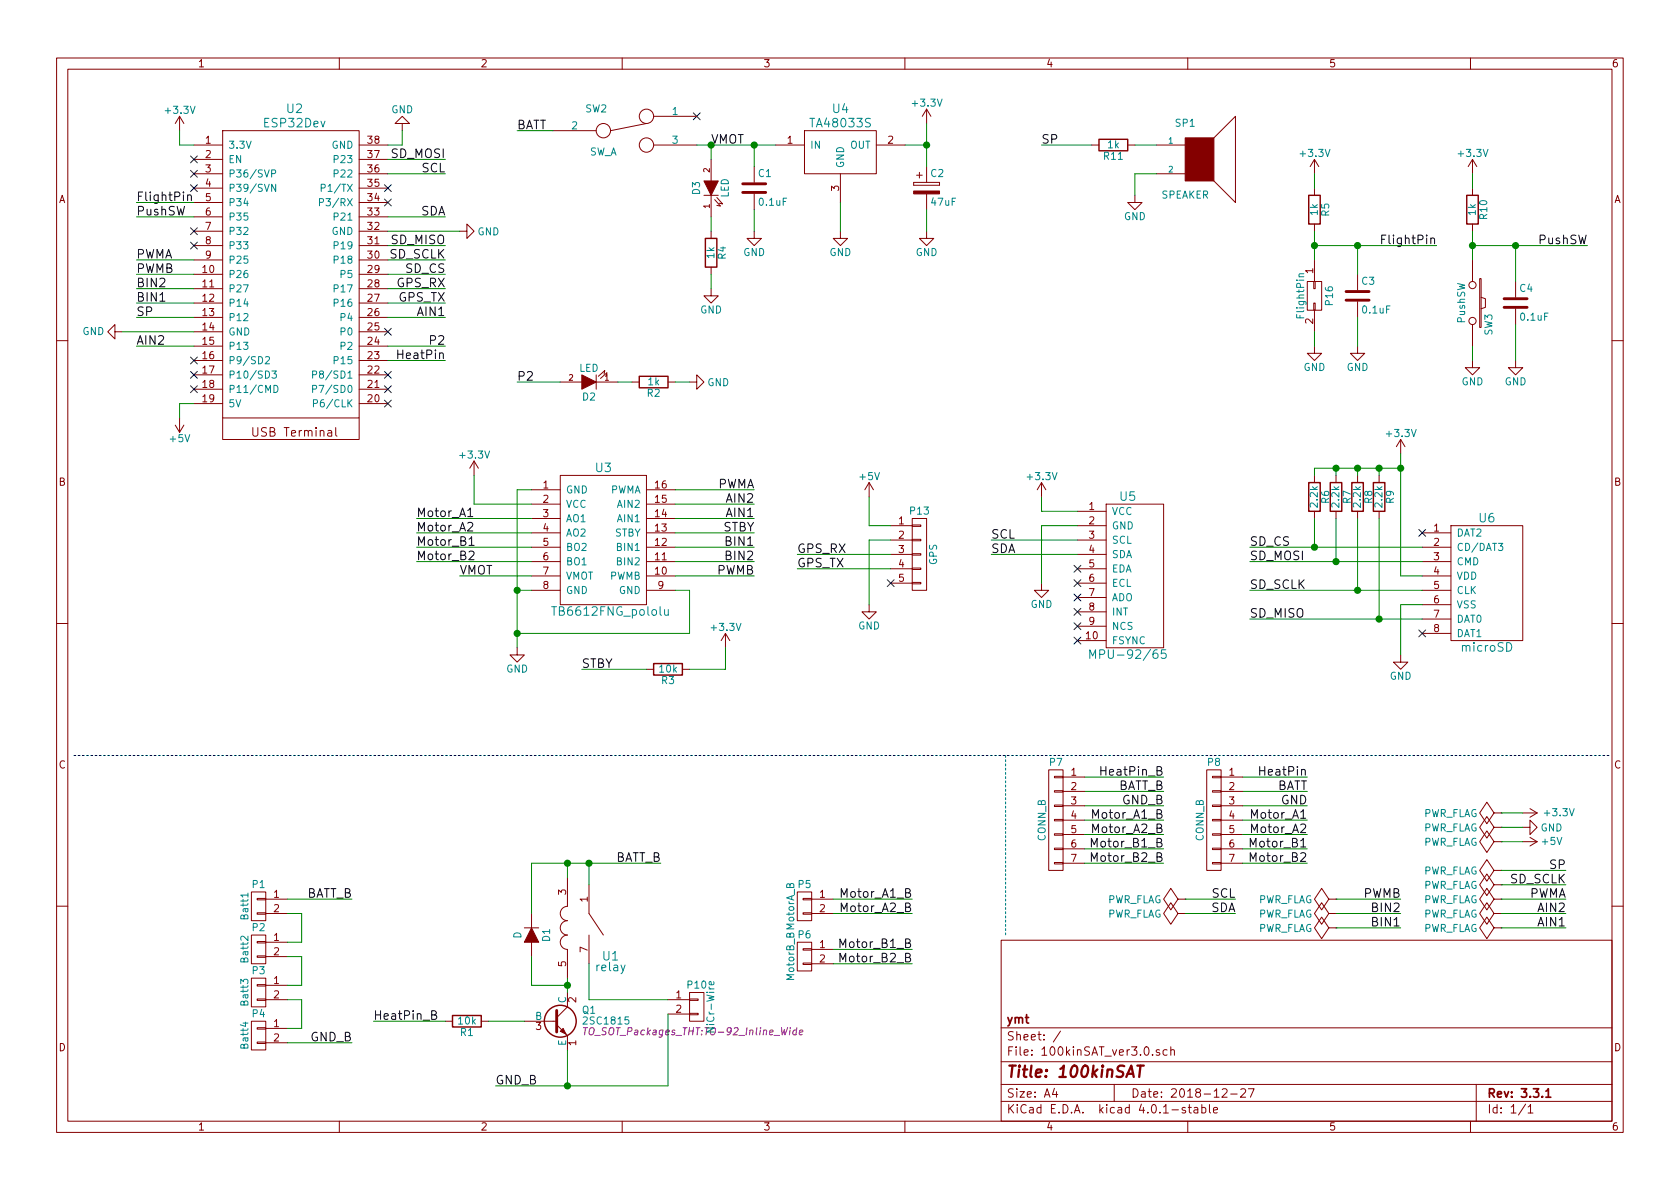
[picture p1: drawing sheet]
<svg xmlns="http://www.w3.org/2000/svg" width="297mm" height="210mm" viewBox="0 0 297 210" stroke-linecap="round" stroke-linejoin="round" font-family="sans-serif">
<g fill="none" stroke="#840000" stroke-width=".18">
<path d="M10 10.3h277v189.9h-277zM12 12.2h273v186.1h-273zM60 10.3v1.9M110 10.3v1.9M160 10.3v1.9M163.8 19.3v2.5M163.8 19.3l-.7 1.3M163.8 19.3l.8 1.3M210 10.3v1.9M260 10.3v1.9M31.7 20.6l-.7 1.2M31.7 20.6v2.5"/>
<path d="M31.7 20.6l.8 1.2M34.3 25.6h5.1M34.3 28.2h5.1M34.3 30.7h5.1M34.3 33.3h5.1M34.3 35.8h5.1M34.3 38.3h5.1M39.4 23.1h24.1v50.8h-24.1zM63.5 25.6h5.1M63.5 28.2h5.1M63.5 30.7h5.1M63.5 33.3h5.1"/>
<path d="M63.5 35.8h5.1M63.5 38.3h5.1M71.1 21.8h1.3l-1.3-1.2-1.3 1.2h1.3v1.3M97.8 23.1h7.6M114.3 21.8l-6.4 1.3M115.6 25.6h7.6M115.6 20.6h7.6M124.5 34.5h2.5M125.7 28.2v3.8M125.7 34.5v3.8M126.4 35.3l1 1.1-.7-.1M126.7 34.9l1.1 1.2-.7-.2"/>
<path d="M133.3 29.5v2.8M133.3 34.3v2.8M137.2 25.6h5M142.2 23.1h12.7v7.6h-12.7zM148.6 30.7v5.1M154.9 30.7h.1M154.9 25.6h5.1M161.5 32.3v.5zM161.5 32.8h4.6zM161.5 32.3h4.6zM162.1 31h1M162.6 30.5v1"/>
<path d="M163.8 29.5v2.8M163.8 34.3v2.8M166.1 32.3v.5zM193 25.6h1.3M199.4 25.6h1.3M200.7 34.5v1.3h1.2l-1.2 1.3-1.3-1.3h1.3M204.5 25.6h5M204.5 30.7h5M214.6 24.4l3.8-3.8v15.2l-3.8-3.8M232.4 28.2l-.8 1.3M232.4 28.2v2.5M232.4 33.3v1.2"/>
<path d="M232.4 39.6v1.3M232.4 28.2l.8 1.3M260.3 28.2l-.7 1.3M260.3 28.2v2.5M260.3 33.3v1.2M260.3 39.6v1.3M260.3 28.2l.8 1.3M20.3 58.7v-1.3l-1.3 1.3 1.3 1.2v-1.2h1.3M34.3 40.9h5.1M34.3 43.4h5.1M34.3 46h5.1M34.3 48.5h5.1"/>
<path d="M34.3 51h5.1M34.3 53.6h5.1M34.3 56.1h5.1M34.3 58.7h5.1M63.5 40.9h5.1M63.5 43.4h5.1M63.5 46h5.1M63.5 48.5h5.1M63.5 51h5.1M63.5 53.6h5.1M63.5 56.1h5.1M63.5 58.7h5.1"/>
<path d="M81.3 40.9h1.2v-1.3l1.3 1.3-1.3 1.3v-1.3M125.7 51v1.3h1.3l-1.3 1.3-1.2-1.3h1.2M125.7 40.9v1.3M125.7 47.2v1.3M133.3 40.9v1.3h1.3l-1.3 1.2-1.2-1.2h1.2M148.6 40.9v1.3h1.3l-1.3 1.2-1.3-1.2h1.3M163.8 40.9v1.3h1.3l-1.3 1.2-1.2-1.2h1.2M231.1 49.8h2.6v5.1h-2.6zM232.3 49.8h.2v1.2h-.2zM232.3 53.6h.2v1.3h-.2zM232.4 46v3.8M232.4 54.9v3.8"/>
<path d="M240 48.5v2.8M240 53.3v2.8M260.3 46v3.8M260.3 57.4v3.8M261.6 49.3h.3v8.6h-.3zM261.9 52.6l.7 .2v1.6l-.7 .2M268 49.8v2.8M268 54.6v2.8M10 60.2h2M31 75.2l.7 1.2M31.7 73.9v2.5M32.5 75.2l-.8 1.2"/>
<path d="M34.3 71.4h5.1M34.3 68.8h5.1M34.3 66.3h5.1M34.3 63.7h5.1M34.3 61.2h5.1M39.4 73.9v3.8h24.1v-3.8M59.4 75.6v1.3l.2 .2M63.5 71.4h5.1M63.5 68.8h5.1M63.5 66.3h5.1M63.5 63.7h5.1M63.5 61.2h5.1"/>
<path d="M99.1 67.6h3.8M105.4 66.3v2.5M105.4 67.6h3.8M106.8 66.2l.1-.7-1.1 1M107.2 66.5l.1-.6-1.1 1M111.8 67.6h1.2M118.1 67.6h1.3M121.9 67.6h1.3v-1.3l1.3 1.3-1.3 1.2v-1.2M232.4 61.2v1.3h1.3l-1.3 1.2-1.3-1.2h1.3M240 61.2v1.3h1.3l-1.3 1.2-1.2-1.2h1.2M247.6 77.7l-.7 1.3M247.6 77.7v2.6"/>
<path d="M247.6 77.7l.8 1.3M260.3 63.7v1.3h1.3l-1.3 1.3-1.2-1.3h1.2M268 63.7v1.3h1.2l-1.2 1.3-1.3-1.3h1.3M285 60.2h2M83.8 81.5l-.7 1.3M83.8 81.5v2.6M83.8 81.5l.8 1.3M94 94.2h5.1M94 96.8h5.1M94 99.3h5.1M94 86.6h5.1M94 89.1h5.1"/>
<path d="M94 91.7h5.1M99.1 84.1h15.2v22.8h-15.2zM114.3 94.2h5.1M114.3 96.8h5.1M114.3 99.3h5.1M114.3 86.6h5.1M114.3 89.1h5.1M114.3 91.7h5.1M153.7 85.3l-.8 1.3M153.7 85.3v2.6M153.7 85.3l.7 1.3M157.5 93h3.8"/>
<path d="M157.5 95.5h3.8M157.5 98h3.8M161.3 97.9h1.5v.3h-1.5zM161.3 95.4h1.5v.2h-1.5zM161.3 92.8h1.5v.3h-1.5zM161.3 91.7h2.5v12.7h-2.5zM184.1 85.3l-.7 1.3M184.1 85.3v2.6M184.1 85.3l.8 1.3M190.5 90.4h5.1M190.5 93h5.1M190.5 95.5h5.1"/>
<path d="M190.5 98h5.1M195.6 89.1h10.1v25.4h-10.1zM232.4 84.1v1.2M232.4 90.4v1.3M236.2 84.1v1.2M236.2 90.4v1.3M240 84.1v1.2M240 90.4v1.3M243.8 84.1v1.2M243.8 90.4v1.3M251.5 94.2h5M251.5 96.8h5"/>
<path d="M251.5 99.3h5M256.5 93h12.7v20.3h-12.7zM10 110.3h2M91.4 114.5v1.3h1.3l-1.3 1.3-1.2-1.3h1.2M94 101.8h5.1M94 104.4h5.1M114.3 101.8h5.1M114.3 104.4h5.1M114.3 118.4h1.3M120.6 118.4h1.3M128.3 112l-.8 1.3M128.3 112v2.5"/>
<path d="M128.3 112l.7 1.3M153.7 106.9v1.3h1.2l-1.2 1.3-1.3-1.3h1.3M157.5 100.6h3.8M157.5 103.1h3.8M161.3 103h1.5v.2h-1.5zM161.3 100.5h1.5v.2h-1.5zM184.1 103.1v1.3h1.3l-1.3 1.3-1.2-1.3h1.2M190.5 100.6h5.1M190.5 103.1h5.1M190.5 105.7h5.1M190.5 108.2h5.1M190.5 110.7h5.1"/>
<path d="M190.5 113.3h5.1M247.6 115.8v1.3h1.3l-1.3 1.3-1.2-1.3h1.2M251.5 101.8h5M251.5 104.4h5M251.5 106.9h5M251.5 109.5h5M251.5 112h5M285 110.3h2M185.4 136.1h2.6v17.8h-2.6zM186.4 139.8h1.6v.3h-1.6zM186.4 137.3h1.6v.2h-1.6zM188 137.4h3.8"/>
<path d="M188 139.9h3.8M213.4 136.1h2.5v17.8h-2.5zM214.4 139.8h1.5v.3h-1.5zM214.4 137.3h1.5v.2h-1.5zM215.9 137.4h3.8M215.9 139.9h3.8M44.4 157.7h2.6v5.1h-2.6zM45.5 158.9h1.5v.2h-1.5zM47 159h3.8M100.3 155.2v5.1a1.27 1.27 0 0 0-1.2 1.2 1.27 1.27 0 0 0 1.2 1.3 1.27 1.27 0 0 0-1.2 1.3 1.27 1.27 0 0 0 1.2 1.2 1.27 1.27 0 0 0-1.2 1.3 1.27 1.27 0 0 0 1.2 1.3v5.1M104.1 156.5v5l2.6 3.8M141 157.7h2.5v5.1h-2.5z"/>
<path d="M142 158.9h1.5v.2h-1.5zM143.5 159h3.8M186.4 152.5h1.6v.3h-1.6zM186.4 150h1.6v.2h-1.6zM186.4 147.4h1.6v.3h-1.6zM186.4 144.9h1.6v.3h-1.6zM186.4 142.4h1.6v.2h-1.6zM188 142.5h3.8M188 145h3.8M188 147.6h3.8M188 150.1h3.8M188 152.6h3.8"/>
<path d="M208.3 159l-1.3-1.9-1.3 1.9 1.3 1.9 1.3-1.9h1.2M209.5 159h.1M214.4 152.5h1.5v.3h-1.5zM214.4 150h1.5v.2h-1.5zM214.4 147.4h1.5v.3h-1.5zM214.4 144.9h1.5v.3h-1.5zM214.4 142.4h1.5v.2h-1.5zM215.9 142.5h3.8M215.9 145h3.8M215.9 147.6h3.8M215.9 150.1h3.8M215.9 152.6h3.8"/>
<path d="M234.9 159l-1.2-1.9-1.3 1.9 1.3 1.9 1.2-1.9h1.3M236.2 159h.1M264.2 143.8l-1.3-1.9-1.3 1.9 1.3 1.9 1.3-1.9h1.2M264.2 146.3l-1.3-1.9-1.3 1.9 1.3 1.9 1.3-1.9h1.2M264.2 148.8l-1.3-1.9-1.3 1.9 1.3 1.9 1.3-1.9h1.2M264.2 153.9l-1.3-1.9-1.3 1.9 1.3 1.9 1.3-1.9h1.2M264.2 156.5l-1.3-1.9-1.3 1.9 1.3 1.9 1.3-1.9h1.2M264.2 159l-1.3-1.9-1.3 1.9 1.3 1.9 1.3-1.9h1.2M265.4 143.8h.1M265.4 146.3h.1M265.4 148.8h.1M265.4 153.9h.1"/>
<path d="M265.4 156.5h.1M265.4 159h.1M269.2 146.3h1.3v-1.3l1.3 1.3-1.3 1.3v-1.3M269.2 143.8h2.6M269.2 148.8h2.6M270.5 143l1.3 .8M270.5 148.1l1.3 .7M271.8 143.8l-1.3 .7M271.8 148.8l-1.3 .8M10 160.2h2M44.4 165.3h2.6v5.1h-2.6zM44.4 173h2.6v5h-2.6z"/>
<path d="M45.5 161.4h1.5v.3h-1.5zM45.5 169h1.5v.3h-1.5zM45.5 166.5h1.5v.2h-1.5zM45.5 176.7h1.5v.2h-1.5zM45.5 174.1h1.5v.3h-1.5zM47 161.5h3.8M47 166.6h3.8M47 169.2h3.8M47 174.2h3.8M47 176.8h3.8M92.7 164.1h2.5M94 161.5v2.6"/>
<path d="M94 166.6v2.6M100.3 175.5v2.5l-1.9 2M104.1 165.3v5.1M118.1 176.8h3.8M118.1 179.3h3.8M121.9 179.2h1.5v.2h-1.5zM121.9 176.7h1.5v.2h-1.5zM121.9 175.5h2.6v5.1h-2.6zM141 166.6h2.5v5.1h-2.5zM142 170.3h1.5v.3h-1.5zM142 167.8h1.5v.2h-1.5zM142 161.4h1.5v.3h-1.5z"/>
<path d="M143.5 161.5h3.8M143.5 167.9h3.8M143.5 170.4h3.8M177 166.3h108v32h-108zM208.3 161.5l-1.3-1.9-1.3 1.9 1.3 1.9 1.3-1.9h1.2M209.5 161.5h.1M234.9 161.5l-1.2-1.9-1.3 1.9 1.3 1.9 1.2-1.9h1.3M234.9 164.1l-1.2-1.9-1.3 1.9 1.3 1.9 1.2-1.9h1.3M236.2 161.5h.1M236.2 164.1h.1M264.2 161.5l-1.3-1.9-1.3 1.9 1.3 1.9 1.3-1.9h1.2M264.2 164.1l-1.3-1.9-1.3 1.9 1.3 1.9 1.3-1.9h1.2"/>
<path d="M265.4 161.5h.1M265.4 164.1h.1M285 160.2h2M44.4 180.6h2.6v5.1h-2.6zM45.5 184.3h1.5v.2h-1.5zM45.5 181.7h1.5v.3h-1.5zM47 181.9h3.8M47 184.4h3.8M60 198.3v1.9M78.7 180.6h1.3M85.1 180.6h1.3M92.7 180.6h5.7"/>
<path d="M98.4 181.2l1.9 1.9v2.6M110 198.3v1.9M160 198.3v1.9M177 194.8h108M177 191.8h108M177 187.8h108M177 181.8h108M186.4 192.5l-.3 1h.9M186.8 193v1M187.5 182.3l-1.3 2M197 191.8v3M205 185.7a.37 .37 0 0 0-.6 .1l.1 .2 .5 .2 .1 .1-.2 .3-.5-.1"/>
<path d="M206.3 185.7l-.4-.1-.3 .3 .1 .6 .2 .1 .4-.1M207 185.7l.2-.1 .4 .1v.9M207 185.1v1.5M209.6 195.9a.37 .37 0 0 0-.6 .1l.1 .3 .5 .1 .1 .1-.3 .3-.4-.1M210 198.3v1.9M210.1 195.8h.5M210.3 195.3v1.3l.3 .2M211.2 195.9h.5l.1 .9M211.8 196.2l-.5 .1-.2 .2 .2 .3 .5-.1M212.5 195.9l.4-.1 .3 .3-.1 .6h-.6M212.5 195.3v1.5M213.8 195.3v1.3l.2 .2"/>
<path d="M214.6 196.3l.7-.1-.1-.3-.4-.1-.2 .2v.7h.6M216.1 192.7l.2-.2h.4l.3 .5-1 1h1M217.6 193.5h1.1M219.4 192.7l.2-.2h.4l.2 .5-.9 1h.9M220.7 192.5h1l-.6 1.5M260 198.3v1.9M261 191.8v6.5M269.7 195.2l-1.2 2M270.2 195.8l.4-.5v1.5M270.2 196.8h.8"/>
<circle cx="106.7" cy="23.1" r="1.27"/>
<circle cx="114.3" cy="20.6" r="1.27"/>
<circle cx="114.3" cy="25.6" r="1.27"/>
<circle cx="260.3" cy="56.8" r=".63"/>
<circle cx="260.3" cy="50.4" r=".63"/>
</g>
<path d="M273.3 193l.5-.5v1.5M273.3 194h.9" fill="none" stroke="#840000" stroke-width=".3"/>
<path d="M201.1 188.4h1.1M201.7 188.4l-.3 2" fill="none" stroke="#840000" stroke-width=".41"/>
<g fill="none" stroke="#008484" stroke-width=".18">
<path d="M48 30.7l.6-.1 .1-.5-.7-.1v1.3M48.7 32.6v1.3l-.7-1.3v1.3M56.5 35.8l.6-.1v-.5l-.6-.1v1.3M56.8 33.2h.6l.1-.5-.7-.1v1.3M230.5 48.4l-.8 .1v.3l.1 .1M46.9 63.2l.5-.1 .2 .1 .1 .2-.8 .9h.8M48.1 65.6h.8l-.5 .5 .4 .1v.5l-.2 .2-.5-.2M48.4 68.1a.64 .64 0 0 1 .8 .7 .64 .64 0 0 1-.8 .6zM55.3 68.8l.6-.1v-.5l-.6-.1v1.3M55.3 66.3l.6-.1v-.5l-.6-.1v1.3M55.4 71.3h.6l.1-.5-.7-.1v1.3M264.9 96.1h.8l-.4 .5 .4 .1v.5l-.2 .2-.6-.2"/>
<path d="M117.5 107.8v.8a.38 .38 0 0 0 .7 .1M118.2 107.8v1M192.7 116.4v-1.5l.5 1.1 .5-1.1v1.5M206.1 114.9h-.7l-.1 .7 .2-.1 .5 .1 .2 .2v.3l-.3 .3h-.4l-.2-.1M43.8 157.9v.7M126.2 173.6v.4l-.2 .1h-.5v-.5h.2l.1 .5"/>
</g>
<path d="M33.2 34.6v-.1a.36 .36 0 0 1 .6 .2v.8M33.2 34.5v1M244.3 42.3h.5M245 41.6h-.7v1.5M82.7 92.5l.2-.1h.4l.2 .1 .1 .3-.1 .2-.8 .9h.9M82.7 91.4h.9M82.9 95.3l.5-.4v1.5M82.9 97.6l.3-.1h.3l.2 .1 .1 .3-.1 .2-.8 .9h.9M82.9 96.4h.9M76.3 179.5l.7-.1 .1-.2v-.3l-.3-.2h-.5v1.6h.6l.3-.3v-.2l-.4-.3" fill="none" stroke="#000" stroke-width=".18"/>
<g fill="none" stroke="#000084" stroke-width=".18">
<path d="M122.6 20l1.2 1.2M123.8 20l-1.2 1.2M33.7 27.6l1.2 1.2M33.7 30.1l1.2 1.2M33.7 32.7l1.2 1.2M34.9 27.6l-1.2 1.2M34.9 30.1l-1.2 1.2M34.9 32.7l-1.2 1.2M68 32.7l1.2 1.2M68 35.2l1.2 1.2M69.2 32.7l-1.2 1.2M69.2 35.2l-1.2 1.2"/>
<path d="M33.7 40.3l1.2 1.2M33.7 42.8l1.2 1.2M34.9 40.3l-1.2 1.2M34.9 42.8l-1.2 1.2M68 58.1l1.2 1.2M69.2 58.1l-1.2 1.2M33.7 63.1l1.2 1.3M33.7 65.7l1.2 1.2M33.7 68.2l1.2 1.2M34.9 63.1l-1.2 1.3M34.9 65.7l-1.2 1.2M34.9 68.2l-1.2 1.2"/>
<path d="M68 70.8l1.2 1.2M68 68.2l1.2 1.2M68 65.7l1.2 1.2M69.2 70.8l-1.2 1.2M69.2 68.2l-1.2 1.2M69.2 65.7l-1.2 1.2M189.9 100l1.2 1.2M191.1 100l-1.2 1.2M250.9 93.6l1.2 1.2M252.1 93.6l-1.2 1.2M156.9 102.5l1.2 1.2M158.1 102.5l-1.2 1.2"/>
<path d="M189.9 102.5l1.2 1.2M189.9 105l1.2 1.3M189.9 107.6l1.2 1.2M189.9 110.1l1.2 1.2M189.9 112.7l1.2 1.2M191.1 102.5l-1.2 1.2M191.1 105l-1.2 1.3M191.1 107.6l-1.2 1.2M191.1 110.1l-1.2 1.2M191.1 112.7l-1.2 1.2M250.9 111.4l1.2 1.2M252.1 111.4l-1.2 1.2"/>
</g>
<g fill="#840000" stroke="#840000" stroke-width=".18">
<path d="M124.5 32h2.5l-1.3 2.5z"/>
<path d="M161.5 33.8h4.6v.5h-4.6z"/>
<path d="M209.5 24.4h5.1v7.6h-5.1z"/>
<path d="M102.9 66.3l2.5 1.3-2.5 1.2z"/>
<path d="M99.1 182.4l.5-.5 .5 1z"/>
<path d="M94 164.1l1.2 2.5h-2.5z"/>
</g>
<g fill="none" stroke="#840000" stroke-width=".25">
<path d="M194.3 24.6h5.1v2.1h-5.1zM231.4 34.5h2v5.1h-2zM259.3 34.5h2.1v5.1h-2.1zM124.7 42.2h2v5h-2zM113 66.5h5.1v2.1h-5.1zM231.4 85.3h2v5.1h-2zM235.2 85.3h2v5.1h-2zM239 85.3h2v5.1h-2zM242.8 85.3h2.1v5.1h-2.1zM115.6 117.3h5v2.1h-5zM80 179.6h5.1v2h-5.1z"/>
<circle cx="99.1" cy="180.6" r="2.82"/>
</g>
<path d="M131.3 34h4.1M131.3 32.5h4.1M238 53.1h4.1M238 51.6h4.1M265.9 54.4h4.1M265.9 52.8h4.1M98.4 178.7v3.8" fill="none" stroke="#840000" stroke-width=".51"/>
<path d="M103.5 181.7l-.1 1.3M140.8 182.2l-.3-.1-.3 .3v.5l.2 .1 .3-.1M140.9 181.7l-.2 1.3M141.3 182.6l.6-.2-.1-.3-.4 .1-.1 .6 .2 .2 .3-.1" fill="none" stroke="#840084" stroke-width=".18"/>
<g fill="none" stroke="#008400" stroke-width=".18">
<path d="M24.1 35.8h10.2M24.1 38.3h10.2M31.7 23.1v2.5h2.6M68.6 38.3h10.1M68.6 28.2h10.1M68.6 30.7h10.1M71.1 23.1v2.5M91.4 23.1h6.4M123.2 25.6h14M125.7 25.6v2.6M125.7 38.3v2.6M133.3 25.6v3.9"/>
<path d="M133.3 37.1v3.8M148.6 35.8v5.1M160 25.6h3.8M163.8 21.8v7.7M163.8 37.1v3.8M184.1 25.6h8.9M200.7 25.6h3.8M204.5 30.7h-3.8v3.8M232.4 30.7v2.6M260.3 30.7v2.6M21.6 58.7h12.7M24.1 46h10.2"/>
<path d="M24.1 48.5h10.2M24.1 51h10.2M24.1 53.6h10.2M24.1 56.1h10.2M68.6 46h10.1M68.6 48.5h10.1M68.6 51h10.1M68.6 53.6h10.1M68.6 56.1h10.1M68.6 40.9h12.7M68.6 43.4h10.1M125.7 48.5v2.5"/>
<path d="M232.4 43.4h21.6M232.4 40.9v5.1M232.4 58.7v2.5M240 43.4v5.1M240 56.1v5.1M260.3 43.4h20.4M260.3 40.9v5.1M268 43.4v6.4M268 57.4v6.3M24.1 61.2h10.2M34.3 71.4h-2.6v2.5M68.6 61.2h10.1"/>
<path d="M68.6 63.7h10.1M91.4 67.6h7.7M109.2 67.6h2.6M119.4 67.6h2.5M260.3 61.2v2.5M73.7 96.8h20.3M73.7 99.3h20.3M73.7 94.2h20.3M73.7 91.7h20.3M83.8 84.1v5h10.2M94 86.6h-2.6v27.9M119.4 96.8h13.9"/>
<path d="M119.4 99.3h13.9M119.4 86.6h13.9M119.4 94.2h13.9M119.4 89.1h13.9M119.4 91.7h13.9M141 98h16.5M153.7 87.9v5.1h3.8M157.5 95.5h-3.8v11.4M175.3 95.5h15.2M175.3 98h15.2M184.1 87.9v2.5h6.4M190.5 93h-6.4v10.1"/>
<path d="M221 96.8h30.5M221 99.3h30.5M232.4 91.7v5.1M236.2 82.8v1.3M236.2 91.7v7.6M240 82.8v1.3M240 91.7v12.7M243.8 82.8v1.3M243.8 91.7v17.8M247.6 82.8h-15.2v1.3M247.6 80.3v21.5h3.9M81.3 101.8h12.7"/>
<path d="M91.4 104.4h2.6M102.9 118.4h11.4M119.4 101.8h13.9M119.4 104.4h2.5v7.6h-30.5M128.3 114.5v3.9h-6.4M141 100.6h16.5M221 104.4h30.5M221 109.5h30.5M251.5 106.9h-3.9v8.9M191.8 139.9h13.9M191.8 137.4h13.9M219.7 139.9h11.4"/>
<path d="M219.7 137.4h11.4M50.8 159h11.4M100.3 152.6v2.6M104.1 152.6v3.9M116.8 152.6h-22.8v8.9M147.3 159h14M191.8 152.6h13.9M191.8 142.5h13.9M191.8 145h13.9M191.8 147.6h13.9M191.8 150.1h13.9M209.5 159h8.9"/>
<path d="M219.7 152.6h11.4M219.7 142.5h11.4M219.7 145h11.4M219.7 147.6h11.4M219.7 150.1h11.4M236.2 159h11.4M265.4 159h11.5M265.4 146.3h3.8M265.4 148.8h3.8M265.4 153.9h11.5M265.4 156.5h11.5M265.4 143.8h3.8"/>
<path d="M50.8 161.5h2.5v5.1h-2.5M50.8 169.2h2.5v5h-2.5M50.8 176.8h2.5v5.1h-2.5M94 169.2v5h6.3M100.3 173v2.5M104.1 170.4v6.4h14M118.1 179.3v12.7h-30.5M147.3 161.5h14M147.3 167.9h14M147.3 170.4h14M209.5 161.5h8.9M236.2 161.5h11.4"/>
<path d="M236.2 164.1h11.4M265.4 161.5h11.5M265.4 164.1h11.5M50.8 184.4h11.4M66 180.6h12.7M86.4 180.6h6.3M100.3 185.7v6.3"/>
</g>
<g fill="#008400" stroke="#008400" stroke-width=".25">
<circle cx="133.4" cy="25.6" r=".51"/>
<circle cx="163.8" cy="25.6" r=".51"/>
<circle cx="232.4" cy="43.4" r=".51"/>
<circle cx="240" cy="43.4" r=".51"/>
<circle cx="260.3" cy="43.4" r=".51"/>
<circle cx="268" cy="43.4" r=".51"/>
<circle cx="247.7" cy="82.8" r=".51"/>
<circle cx="236.2" cy="82.8" r=".51"/>
<circle cx="240" cy="82.8" r=".51"/>
<circle cx="243.8" cy="82.8" r=".51"/>
<circle cx="232.4" cy="96.8" r=".51"/>
<circle cx="236.2" cy="99.3" r=".51"/>
<circle cx="243.8" cy="109.5" r=".51"/>
<circle cx="100.3" cy="152.6" r=".51"/>
<circle cx="100.3" cy="174.2" r=".51"/>
<circle cx="104.1" cy="152.6" r=".51"/>
<circle cx="91.4" cy="104.4" r=".51"/>
<circle cx="91.4" cy="112" r=".51"/>
<circle cx="100.3" cy="192" r=".51"/>
<circle cx="240" cy="104.4" r=".51"/>
</g>
<path d="M177.8 133.6v31.7M284.5 133.6h-271.8" fill="none" stroke="#0000c2" stroke-width=".18" stroke-dasharray=".3 .4"/>
<text font-size="2.8" fill="#840000" x="178" y="190.5">Title: 100kinSAT</text>
<g font-size="2.1" fill="#008484">
<text x="46.8" y="22.5">ESP32Dev</text>
<text x="50.7" y="20">U2</text>
<text x="143.5" y="22.5">TA48033S</text>
<text x="147.2" y="20">U4</text>
<text x="105.3" y="83.5">U3</text>
<text x="198" y="88.6">U5</text>
<text x="261.5" y="92.4">U6</text>
<text x="98.2" y="108.9">TB6612FNG_pololu</text>
<text x="194" y="116.5">MPU-92/65</text>
<text x="258.5" y="115.2">microSD</text>
<text x="105.5" y="171.7">relay</text>
<text x="106.6" y="169.8">U1</text>
</g>
<g font-size="2.1">
<text x="91.4" y="22.9">BATT</text>
<text x="125.7" y="25.4">VMOT</text>
<text x="184.1" y="25.4">SP</text>
<text x="24.1" y="35.6">FlightPin</text>
<text x="74.5" y="30.5">SCL</text>
<text x="24.1" y="38.1">PushSW</text>
<text x="74.3" y="38.1">SDA</text>
<text x="24.1" y="45.7">PWMA</text>
<text x="68.8" y="45.7">SD_SCLK</text>
<text x="69.2" y="43.2">SD_MISO</text>
<text x="244.9" y="43.2">FlightPin</text>
<text x="272.1" y="43.2">PushSW</text>
<text x="24.1" y="48.3">PWMB</text>
<text x="24.1" y="50.8">BIN2</text>
<text x="24.1" y="53.3">BIN1</text>
<text x="70.1" y="50.8">GPS_RX</text>
<text x="70.4" y="53.3">GPS_TX</text>
<text x="71.7" y="48.3">SD_CS</text>
<text x="24.1" y="55.9">SP</text>
<text x="73.9" y="55.9">AIN1</text>
<text x="24.1" y="61">AIN2</text>
<text x="70.8" y="63.5">HeatPin</text>
<text x="76.1" y="61">P2</text>
<text x="91.4" y="67.3">P2</text>
<text x="126.6" y="86.4">PWMA</text>
<text x="128.5" y="88.9">AIN2</text>
<text x="73.7" y="91.4">Motor_A1</text>
<text x="73.7" y="94">Motor_A2</text>
<text x="127.7" y="94">STBY</text>
<text x="128.5" y="91.4">AIN1</text>
<text x="175.3" y="95.2">SCL</text>
<text x="73.7" y="96.5">Motor_B1</text>
<text x="73.7" y="99.1">Motor_B2</text>
<text x="81.3" y="101.6">VMOT</text>
<text x="126.6" y="101.6">PWMB</text>
<text x="128.5" y="99.1">BIN2</text>
<text x="128.5" y="96.5">BIN1</text>
<text x="141" y="97.8">GPS_RX</text>
<text x="141" y="100.3">GPS_TX</text>
<text x="175.3" y="97.8">SDA</text>
<text x="221" y="96.5">SD_CS</text>
<text x="221" y="99.1">SD_MOSI</text>
<text x="221" y="104.1">SD_SCLK</text>
<text x="221" y="109.2">SD_MISO</text>
<text x="102.9" y="118.1">STBY</text>
<text x="195.1" y="137.2">HeatPin_B</text>
<text x="223.2" y="137.2">HeatPin</text>
<text x="197.4" y="139.7">BATT_B</text>
<text x="198.3" y="142.2">GND_B</text>
<text x="225.5" y="139.7">BATT</text>
<text x="226.4" y="142.2">GND</text>
<text x="193.2" y="144.8">Motor_A1_B</text>
<text x="193.2" y="147.3">Motor_A2_B</text>
<text x="193.2" y="149.9">Motor_B1_B</text>
<text x="221.4" y="144.8">Motor_A1</text>
<text x="221.4" y="147.3">Motor_A2</text>
<text x="221.4" y="149.9">Motor_B1</text>
<text x="108.5" y="152.4">BATT_B</text>
<text x="193.2" y="152.4">Motor_B2_B</text>
<text x="221.4" y="152.4">Motor_B2</text>
<text x="274" y="153.7">SP</text>
<text x="53.8" y="158.7">BATT_B</text>
<text x="148.8" y="158.7">Motor_A1_B</text>
<text x="148.8" y="161.3">Motor_A2_B</text>
<text x="214" y="161.3">SDA</text>
<text x="214.2" y="158.7">SCL</text>
<text x="240.9" y="158.7">PWMB</text>
<text x="242.8" y="161.3">BIN2</text>
<text x="267" y="156.2">SD_SCLK</text>
<text x="270.1" y="158.7">PWMA</text>
<text x="272" y="161.3">AIN2</text>
<text x="148.8" y="167.6">Motor_B1_B</text>
<text x="242.8" y="163.8">BIN1</text>
<text x="272" y="163.8">AIN1</text>
<text x="148.8" y="170.2">Motor_B2_B</text>
<text x="54.8" y="184.1">GND_B</text>
<text x="66" y="180.3">HeatPin_B</text>
<text x="87.6" y="191.8">GND_B</text>
</g>
<text font-size="2.1" fill="#008400" x="69.2" y="27.9">SD_MOSI</text>
<g font-size="2.1" fill="#840000">
<text x="45.1" y="77.2">USB Terminal</text>
<text x="178" y="184">Sheet: /</text>
<text x="178" y="181">ymt</text>
<text x="178" y="186.7">File: 100kinSAT_ver3.0.sch</text>
<text x="178" y="196.9">KiCad E.D.A. kicad 4.0.1-stable</text>
<text x="178" y="194.1">Size: A4</text>
<text x="200" y="194.1">Date: 2018-12-27</text>
<text x="263" y="194.1">Rev: 3.3.1</text>
<text x="263" y="196.9">Id: 1/1</text>
</g>
<g font-size="1.8" fill="#840000">
<text x="35" y="11.9">1</text>
<text x="85" y="11.9">2</text>
<text x="135" y="11.9">3</text>
<text x="185" y="11.9">4</text>
<text x="235" y="11.9">5</text>
<text x="285" y="11.9">6</text>
<text x="36.3" y="25.4">1</text>
<text x="36.3" y="27.9">2</text>
<text x="65.1" y="27.9">37</text>
<text x="65.1" y="25.4">38</text>
<text x="139.2" y="25.4">1</text>
<text x="157" y="25.4">2</text>
<text x="10.4" y="35.9">A</text>
<text x="36.3" y="30.5">3</text>
<text x="36.3" y="33">4</text>
<text x="36.3" y="35.6">5</text>
<text x="65.1" y="35.6">34</text>
<text x="65.1" y="33">35</text>
<text x="65.1" y="30.5">36</text>
<text x="148.3" y="33.8" transform="rotate(-90 148.3 33.8)">3</text>
<text x="285.4" y="35.9">A</text>
<text x="36.3" y="38.1">6</text>
<text x="36.3" y="40.6">7</text>
<text x="65.1" y="40.6">32</text>
<text x="65.1" y="38.1">33</text>
<text x="36.3" y="43.2">8</text>
<text x="36.3" y="45.7">9</text>
<text x="65.1" y="45.7">30</text>
<text x="65.1" y="43.2">31</text>
<text x="35.9" y="48.3">10</text>
<text x="35.9" y="50.8">11</text>
<text x="35.9" y="53.3">12</text>
<text x="65.1" y="53.3">27</text>
<text x="65.1" y="50.8">28</text>
<text x="65.1" y="48.3">29</text>
<text x="232.2" y="48.4" transform="rotate(-90 232.2 48.4)">1</text>
<text x="35.9" y="55.9">13</text>
<text x="35.9" y="58.4">14</text>
<text x="65.1" y="58.4">25</text>
<text x="65.1" y="55.9">26</text>
<text x="232.2" y="57.2" transform="rotate(-90 232.2 57.2)">2</text>
<text x="35.9" y="61">15</text>
<text x="35.9" y="63.5">16</text>
<text x="65.1" y="63.5">23</text>
<text x="65.1" y="61">24</text>
<text x="35.9" y="66">17</text>
<text x="35.9" y="68.6">18</text>
<text x="35.9" y="71.1">19</text>
<text x="65.1" y="71.1">20</text>
<text x="65.1" y="68.6">21</text>
<text x="65.1" y="66">22</text>
<text x="10.4" y="85.9">B</text>
<text x="96" y="86.4">1</text>
<text x="96" y="88.9">2</text>
<text x="115.9" y="88.9">15</text>
<text x="115.9" y="86.4">16</text>
<text x="285.4" y="85.9">B</text>
<text x="96" y="91.4">3</text>
<text x="96" y="94">4</text>
<text x="115.9" y="94">13</text>
<text x="115.9" y="91.4">14</text>
<text x="158.9" y="92.7">1</text>
<text x="158.9" y="95.2">2</text>
<text x="192.6" y="90.2">1</text>
<text x="192.6" y="92.7">2</text>
<text x="192.6" y="95.2">3</text>
<text x="253.5" y="94">1</text>
<text x="96" y="96.5">5</text>
<text x="96" y="99.1">6</text>
<text x="96" y="101.6">7</text>
<text x="115.9" y="101.6">10</text>
<text x="115.9" y="99.1">11</text>
<text x="115.9" y="96.5">12</text>
<text x="158.9" y="97.8">3</text>
<text x="158.9" y="100.3">4</text>
<text x="192.6" y="97.8">4</text>
<text x="192.6" y="100.3">5</text>
<text x="253.5" y="96.5">2</text>
<text x="253.5" y="99.1">3</text>
<text x="253.5" y="101.6">4</text>
<text x="96" y="104.1">8</text>
<text x="116.4" y="104.1">9</text>
<text x="158.9" y="102.9">5</text>
<text x="192.6" y="102.9">6</text>
<text x="192.6" y="105.4">7</text>
<text x="192.6" y="107.9">8</text>
<text x="253.5" y="104.1">5</text>
<text x="253.5" y="106.7">6</text>
<text x="192.1" y="113">10</text>
<text x="192.6" y="110.5">9</text>
<text x="253.5" y="109.2">7</text>
<text x="253.5" y="111.8">8</text>
<text x="10.4" y="135.9">C</text>
<text x="189.4" y="137.2">1</text>
<text x="217.3" y="137.2">1</text>
<text x="285.4" y="135.9">C</text>
<text x="189.4" y="139.7">2</text>
<text x="189.4" y="142.2">3</text>
<text x="217.3" y="139.7">2</text>
<text x="217.3" y="142.2">3</text>
<text x="189.4" y="144.8">4</text>
<text x="189.4" y="147.3">5</text>
<text x="189.4" y="149.9">6</text>
<text x="217.3" y="144.8">4</text>
<text x="217.3" y="147.3">5</text>
<text x="217.3" y="149.9">6</text>
<text x="189.4" y="152.4">7</text>
<text x="217.3" y="152.4">7</text>
<text x="48.4" y="158.7">1</text>
<text x="48.4" y="161.3">2</text>
<text x="100.1" y="158.2" transform="rotate(-90 100.1 158.2)">3</text>
<text x="103.9" y="159.5" transform="rotate(-90 103.9 159.5)">1</text>
<text x="144.9" y="158.7">1</text>
<text x="144.9" y="161.3">2</text>
<text x="48.4" y="166.4">1</text>
<text x="144.9" y="167.6">1</text>
<text x="48.4" y="168.9">2</text>
<text x="48.4" y="174">1</text>
<text x="100.1" y="170.9" transform="rotate(-90 100.1 170.9)">5</text>
<text x="103.9" y="168.4" transform="rotate(-90 103.9 168.4)">7</text>
<text x="144.9" y="170.2">2</text>
<text x="48.4" y="176.5">2</text>
<text x="101.9" y="177.3" transform="rotate(-90 101.9 177.3)">2</text>
<text x="119.5" y="176.5">1</text>
<text x="119.5" y="179.1">2</text>
<text x="10.4" y="185.9">D</text>
<text x="48.4" y="181.6">1</text>
<text x="48.4" y="184.1">2</text>
<text x="94.8" y="182.1">3</text>
<text x="101.9" y="184.9" transform="rotate(-90 101.9 184.9)">1</text>
<text x="285.4" y="185.9">D</text>
<text x="35" y="199.9">1</text>
<text x="85" y="199.9">2</text>
<text x="135" y="199.9">3</text>
<text x="185" y="199.9">4</text>
<text x="235" y="199.9">5</text>
<text x="285" y="199.9">6</text>
</g>
<g font-size="1.8" fill="#008484">
<text x="29.4" y="20.1">+3.3V</text>
<text x="69.2" y="20">GND</text>
<text x="101.1" y="22.9">2</text>
<text x="103.5" y="19.9">SW2</text>
<text x="118.9" y="20.3">1</text>
<text x="161.5" y="18.8">+3.3V</text>
<text x="207.9" y="22.4">SP1</text>
<text x="40.4" y="26.3">3.3V</text>
<text x="40.4" y="28.8">EN</text>
<text x="58.5" y="26.3">GND</text>
<text x="59.3" y="28.8">P23</text>
<text x="104.1" y="27.5">SW_A</text>
<text x="118.9" y="25.4">3</text>
<text x="143.3" y="26.3">IN</text>
<text x="149.2" y="29.7" transform="rotate(-90 149.2 29.7)">GND</text>
<text x="150.2" y="26.3">OUT</text>
<text x="195.2" y="28.2">R11</text>
<text x="195.9" y="26.2">1k</text>
<text x="230.1" y="27.7">+3.3V</text>
<text x="258" y="27.7">+3.3V</text>
<text x="40.4" y="31.4">P36/SVP</text>
<text x="40.4" y="33.9">P39/SVN</text>
<text x="57.6" y="33.9">P1/TX</text>
<text x="59.3" y="31.4">P22</text>
<text x="123.7" y="34.4" transform="rotate(-90 123.7 34.4)">D3</text>
<text x="128.8" y="35" transform="rotate(-90 128.8 35)">LED</text>
<text x="134.1" y="31.3">C1</text>
<text x="164.6" y="31.3">C2</text>
<text x="205.3" y="35.1">SPEAKER</text>
<text x="40.4" y="36.4">P34</text>
<text x="40.4" y="39">P35</text>
<text x="40.4" y="41.5">P32</text>
<text x="57.4" y="36.4">P3/RX</text>
<text x="58.5" y="41.5">GND</text>
<text x="59.3" y="39">P21</text>
<text x="84.4" y="41.6">GND</text>
<text x="134.3" y="36.4">0.1uF</text>
<text x="164.7" y="36.4">47uF</text>
<text x="198.7" y="38.9">GND</text>
<text x="233" y="38" transform="rotate(-90 233 38)">1k</text>
<text x="235" y="38.2" transform="rotate(-90 235 38.2)">R5</text>
<text x="260.9" y="38" transform="rotate(-90 260.9 38)">1k</text>
<text x="262.9" y="38.7" transform="rotate(-90 262.9 38.7)">R10</text>
<text x="40.4" y="44.1">P33</text>
<text x="40.4" y="46.6">P25</text>
<text x="59.3" y="46.6">P18</text>
<text x="59.3" y="44.1">P19</text>
<text x="126.3" y="45.7" transform="rotate(-90 126.3 45.7)">1k</text>
<text x="128.3" y="45.8" transform="rotate(-90 128.3 45.8)">R4</text>
<text x="131.4" y="45.3">GND</text>
<text x="146.6" y="45.3">GND</text>
<text x="161.9" y="45.3">GND</text>
<text x="40.4" y="49.1">P26</text>
<text x="40.4" y="51.7">P27</text>
<text x="59.3" y="51.7">P17</text>
<text x="60.3" y="49.1">P5</text>
<text x="235.7" y="53.9" transform="rotate(-90 235.7 53.9)">P16</text>
<text x="240.8" y="50.3">C3</text>
<text x="268.7" y="51.6">C4</text>
<text x="14.6" y="59.2">GND</text>
<text x="40.4" y="54.2">P14</text>
<text x="40.4" y="56.8">P12</text>
<text x="40.4" y="59.3">GND</text>
<text x="59.3" y="54.2">P16</text>
<text x="60.3" y="59.3">P0</text>
<text x="60.3" y="56.8">P4</text>
<text x="123.8" y="55.4">GND</text>
<text x="230.6" y="56.1" transform="rotate(-90 230.6 56.1)">FlightPin</text>
<text x="241" y="55.4">0.1uF</text>
<text x="259" y="57.2" transform="rotate(-90 259 57.2)">PushSW</text>
<text x="263.9" y="59.3" transform="rotate(-90 263.9 59.3)">SW3</text>
<text x="268.9" y="56.7">0.1uF</text>
<text x="40.4" y="61.8">P13</text>
<text x="40.4" y="64.4">P9/SD2</text>
<text x="59.3" y="64.4">P15</text>
<text x="60.3" y="61.8">P2</text>
<text x="102.4" y="65.7">LED</text>
<text x="230.5" y="65.6">GND</text>
<text x="238.1" y="65.6">GND</text>
<text x="40.4" y="66.9">P10/SD3</text>
<text x="40.4" y="69.5">P11/CMD</text>
<text x="56.4" y="69.5">P7/SD0</text>
<text x="56.4" y="66.9">P8/SD1</text>
<text x="103" y="70.8">D2</text>
<text x="114.5" y="70.1">R2</text>
<text x="114.6" y="68.1">1k</text>
<text x="125" y="68.3">GND</text>
<text x="258.4" y="68.1">GND</text>
<text x="266" y="68.1">GND</text>
<text x="40.4" y="72">5V</text>
<text x="56.2" y="72">P6/CLK</text>
<text x="245.3" y="77.3">+3.3V</text>
<text x="30.1" y="78.2">+5V</text>
<text x="81.5" y="81.1">+3.3V</text>
<text x="100.1" y="87.2">GND</text>
<text x="100.1" y="89.8">VCC</text>
<text x="107.7" y="87.2">PWMA</text>
<text x="109.2" y="89.8">AIN2</text>
<text x="152.1" y="84.9">+5V</text>
<text x="181.8" y="84.9">+3.3V</text>
<text x="233" y="89.6" transform="rotate(-90 233 89.6)">2.2k</text>
<text x="235" y="89" transform="rotate(-90 235 89)">R6</text>
<text x="236.8" y="89.6" transform="rotate(-90 236.8 89.6)">2.2k</text>
<text x="238.8" y="89" transform="rotate(-90 238.8 89)">R7</text>
<text x="240.6" y="89.6" transform="rotate(-90 240.6 89.6)">2.2k</text>
<text x="242.6" y="89" transform="rotate(-90 242.6 89)">R8</text>
<text x="244.4" y="89.6" transform="rotate(-90 244.4 89.6)">2.2k</text>
<text x="246.4" y="89" transform="rotate(-90 246.4 89)">R9</text>
<text x="100.1" y="92.3">AO1</text>
<text x="100.1" y="94.9">AO2</text>
<text x="108.6" y="94.9">STBY</text>
<text x="109.2" y="92.3">AIN1</text>
<text x="161" y="91">P13</text>
<text x="196.6" y="91.1">VCC</text>
<text x="196.6" y="93.6">GND</text>
<text x="257.6" y="94.9">DAT2</text>
<text x="100.1" y="97.4">BO2</text>
<text x="100.1" y="99.9">BO1</text>
<text x="109.2" y="99.9">BIN2</text>
<text x="109.2" y="97.4">BIN1</text>
<text x="165.7" y="99.9" transform="rotate(-90 165.7 99.9)">GPS</text>
<text x="196.6" y="96.1">SCL</text>
<text x="196.6" y="98.7">SDA</text>
<text x="196.6" y="101.2">EDA</text>
<text x="257.6" y="97.4">CD/DAT3</text>
<text x="257.6" y="99.9">CMD</text>
<text x="100.1" y="102.5">VMOT</text>
<text x="100.1" y="105">GND</text>
<text x="107.7" y="102.5">PWMB</text>
<text x="109.3" y="105">GND</text>
<text x="182.2" y="107.5">GND</text>
<text x="196.6" y="103.8">ECL</text>
<text x="196.6" y="106.3">ADO</text>
<text x="257.6" y="102.5">VDD</text>
<text x="257.6" y="105">CLK</text>
<text x="257.6" y="107.6">VSS</text>
<text x="125.9" y="111.6">+3.3V</text>
<text x="151.7" y="111.3">GND</text>
<text x="196.6" y="108.8">INT</text>
<text x="196.6" y="111.4">NCS</text>
<text x="196.6" y="113.9">FSYNC</text>
<text x="257.6" y="110.1">DAT0</text>
<text x="257.6" y="112.6">DAT1</text>
<text x="89.5" y="118.9">GND</text>
<text x="116.6" y="118.9">10k</text>
<text x="117" y="120.9">R3</text>
<text x="245.7" y="120.2">GND</text>
<text x="185.6" y="135.4">P7</text>
<text x="213.6" y="135.4">P8</text>
<text x="184.9" y="148.8" transform="rotate(-90 184.9 148.8)">CONN_B</text>
<text x="212.8" y="148.8" transform="rotate(-90 212.8 148.8)">CONN_B</text>
<text x="251.6" y="144.5">PWR_FLAG</text>
<text x="251.6" y="147">PWR_FLAG</text>
<text x="251.6" y="149.5">PWR_FLAG</text>
<text x="272.4" y="147">GND</text>
<text x="272.7" y="149.4">+5V</text>
<text x="273.3" y="144.3">+3.3V</text>
<text x="251.6" y="154.6">PWR_FLAG</text>
<text x="44.7" y="157">P1</text>
<text x="141.2" y="157">P5</text>
<text x="195.7" y="159.7">PWR_FLAG</text>
<text x="222.4" y="159.7">PWR_FLAG</text>
<text x="251.6" y="157.2">PWR_FLAG</text>
<text x="251.6" y="159.7">PWR_FLAG</text>
<text x="43.9" y="162.5" transform="rotate(-90 43.9 162.5)">Batt1</text>
<text x="44.7" y="164.6">P2</text>
<text x="92.2" y="166" transform="rotate(-90 92.2 166)">D</text>
<text x="97.2" y="166.5" transform="rotate(-90 97.2 166.5)">D1</text>
<text x="141.2" y="165.9">P6</text>
<text x="195.7" y="162.2">PWR_FLAG</text>
<text x="222.4" y="162.2">PWR_FLAG</text>
<text x="222.4" y="164.8">PWR_FLAG</text>
<text x="251.6" y="162.2">PWR_FLAG</text>
<text x="251.6" y="164.8">PWR_FLAG</text>
<text x="43.9" y="170.1" transform="rotate(-90 43.9 170.1)">Batt2</text>
<text x="44.7" y="172.3">P3</text>
<text x="140.4" y="173.3" transform="rotate(-90 140.4 173.3)">MotorB_B MotorA_B</text>
<text x="43.9" y="177.7" transform="rotate(-90 43.9 177.7)">Batt3</text>
<text x="44.7" y="179.9">P4</text>
<text x="100.1" y="177.4" transform="rotate(-90 100.1 177.4)">C</text>
<text x="103" y="179.2">Q1</text>
<text x="121.6" y="174.8">P10</text>
<text x="43.9" y="185.3" transform="rotate(-90 43.9 185.3)">Batt4</text>
<text x="81.1" y="181.1">10k</text>
<text x="81.4" y="183.2">R1</text>
<text x="94.6" y="180.3">B</text>
<text x="100.1" y="185" transform="rotate(-90 100.1 185)">E</text>
<text x="126.3" y="182.1" transform="rotate(-90 126.3 182.1)">NiCr-Wire</text>
</g>
<g font-size="1.8" fill="#840084">
<text x="103.5" y="181.1">2SC1815</text>
<text x="104" y="183.1">TO_SOT_Packages_THT:TO-92_Inline_Wide</text>
</g>
<g font-size="1.4" fill="#008484">
<text x="206.6" y="25.4">1</text>
<text x="206.6" y="30.5">2</text>
</g>
<g font-size="1.4" fill="#840000">
<text x="125.5" y="30.5" transform="rotate(-90 125.5 30.5)">2</text>
<text x="125.5" y="36.8" transform="rotate(-90 125.5 36.8)">1</text>
<text x="100.6" y="67.3">2</text>
<text x="106.9" y="67.3">1</text>
</g>
</svg>
